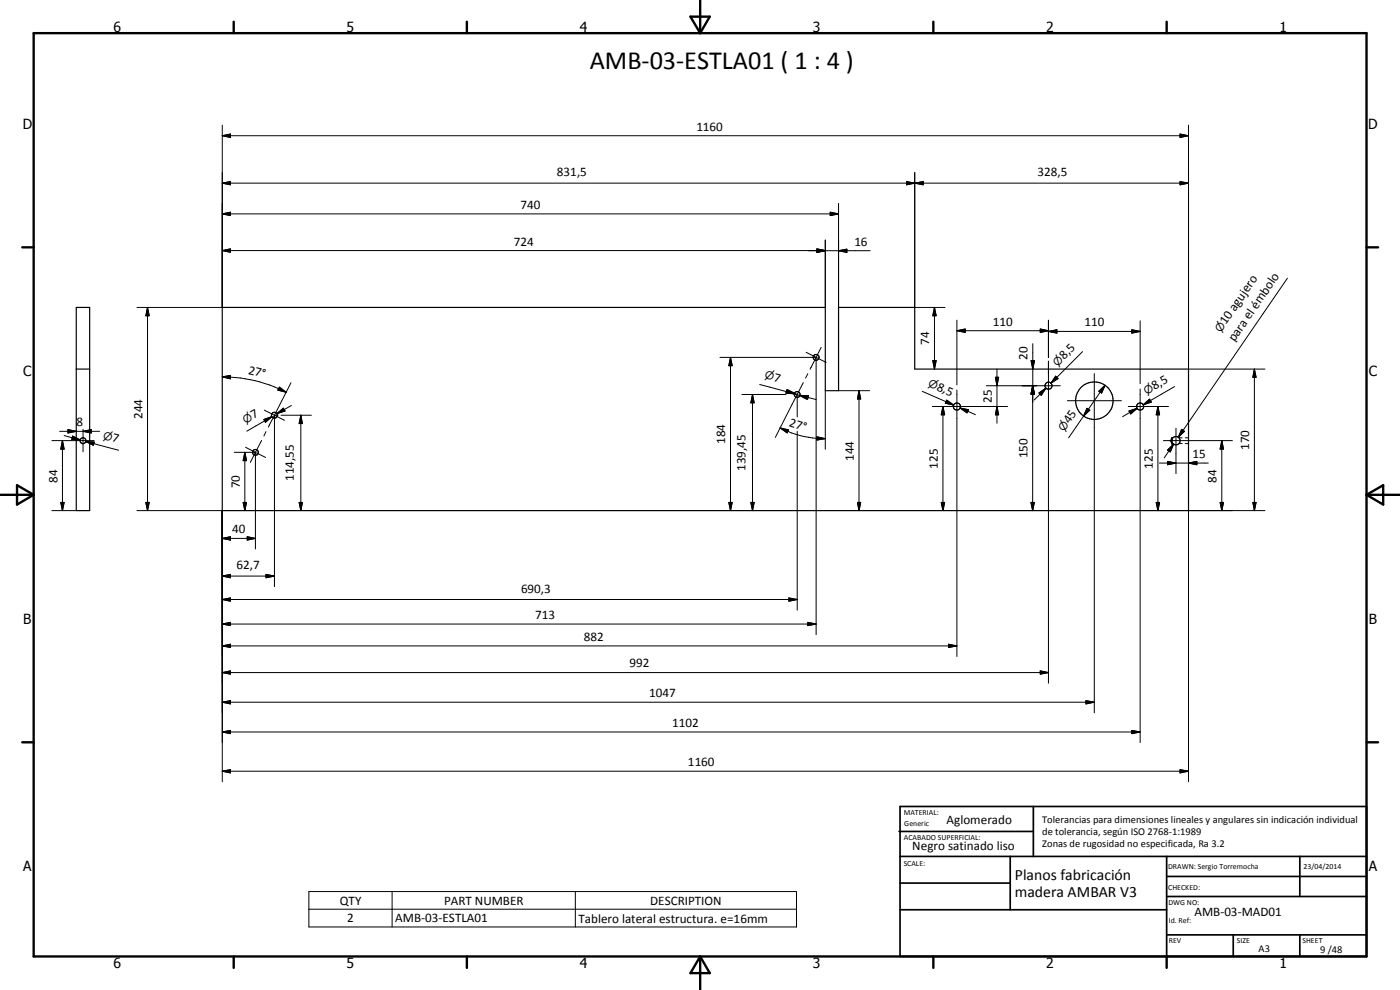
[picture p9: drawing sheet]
<svg xmlns="http://www.w3.org/2000/svg" width="420mm" height="297mm" viewBox="0 0 420 297" stroke-linecap="round" stroke-linejoin="round" font-family="sans-serif">
<g fill="none" stroke="#000" stroke-width=".35">
<path d="M22.9 92.2h4v61h-4zM66.7 92.2h181v25h4v-25h22.8v18.5h82.2v42.5h-290zM22.9 110.7h4"/>
<circle cx="239.2" cy="118.3" r=".87"/>
<circle cx="244.9" cy="107.2" r=".88"/>
<circle cx="314.7" cy="115.7" r="1.07"/>
<circle cx="24.9" cy="132.2" r=".89"/>
<circle cx="76.7" cy="135.7" r=".88"/>
<circle cx="82.3" cy="124.6" r=".88"/>
<circle cx="287.2" cy="122" r="1.06"/>
<circle cx="328.4" cy="120.2" r="5.6"/>
<circle cx="342.2" cy="122" r="1.07"/>
<circle cx="352.9" cy="132.2" r="1.27"/>
</g>
<g fill="none" stroke="#000" stroke-width=".3">
<path d="M66.7 37.5v54.7h-25.6M356.7 37.5v73.2h22.9M66.7 54.9l2.5-.4v1zM66.7 40.7l2.5-.5v1zM66.7 54.9h290M66.7 40.7h290M272.1 54.5l2.4 .4-2.4 .6zM274.5 54.9l2.6-.4v1zM274.5 51.8v40.4h9.1M354.1 40.2l2.6 .5-2.6 .5zM354.1 54.5l2.6 .4-2.6 .6zM66.7 75.2l2.5-.5v1z"/>
<path d="M66.7 64.2l2.5-.5v1zM66.7 75.2h181M66.7 64.2h185M242.6 75.2h18.5M245.2 74.7l2.5 .5-2.5 .5zM245.2 74.8l2.5 .4-2.5 .5zM245.2 74.8l2.5 .4M247.7 72v20.2M249.2 63.7l2.5 .5-2.5 .5zM251.7 75.2l2.5-.4v.9zM251.7 61v31.2M44.3 92.2l.5 2.5h-1z"/>
<path d="M44.3 92.2v61M280.4 92.2l.6 2.5h-1.1zM280.4 92.2v18.5M287.2 99.2l2.5-.5v1zM287.2 96.1v19.4M287.2 99.2h27.5M312.2 98.7l2.5 .5-2.5 .5zM314.7 99.4l2.5-.5v1zM314.7 96.1v11.2M314.7 99.4h27.5M339.7 98.9l2.5 .5-2.5 .5zM342.2 96.3v18.8"/>
<path d="M386.4 83.5l-32.8 47.7M66.7 113.1l2.5-.5v1.1zM66.7 113.1a41.6 41.6 0 0 1 19.2 4.6M83.9 116.2l2 1.5-2.5-.6zM87.3 114.9l-4.9 9.7M216.1 107.2h28.6M219.2 107.2l.5 2.5h-1zM219.2 107.2v46M222.7 118.4h13.2M225.8 118.4l.5 2.5h-1zM225.8 118.4v34.8M228 115.4l10.4 2.8"/>
<path d="M236 117.5l2.4 .7M236.1 117l2.3 1.2-2.5-.2zM236.3 116.8l6 3.1M238.2 118.4h.8M239.3 118.6v6.5M240.1 118.6l2.5 .1-.2 1zM240.1 118.6l4.8 1.3M241.1 114.8l-8.4 16.4M241.9 105.7l6 3.1M242.4 112.1l-.6 1.4M243.4 110.2l-.3 .6M244.9 107.4v83"/>
<path d="M246.5 104.2l-3.1 6M247.7 117.2v17.6M251.7 117.2h9.3M257.8 117.2l.5 2.5h-1zM257.8 117.2v36M276.8 117.4l9.4 4.1M279.9 108.2h1.1l-.6 2.5zM287.2 117v80M296 115.7h22.2M298.7 113.2h1l-.5 2.5zM299.2 110.7v16.3M309.4 108.2h1.1l-.5 2.5z"/>
<path d="M309.9 115.7l.5 2.5h-1zM309.9 115.7l.6 2.5h-1.1zM310 115.7l.5 2.5h-1.1zM310 103.1l-.1 50.1M311.8 117.9l2.1-1.4-1.4 2.1zM313.9 116.5l-3.5 3.5M314.7 108.4v96.6M316.8 112.9l.7 .7-2.1 1.4zM324.9 105.5l-9.5 9.5M328.4 112.1v101.8M329.8 117.4l1.8-1.8-1 2.3zM331.6 115.6l-6.4 9.2"/>
<path d="M342.2 116.7v106.1M352.5 116l-9.4 5.5M376.5 110.7l.5 2.5h-1zM376.5 110.7v42.5M15.6 132.2h12.7M17.9 129.4h12M18.7 132.2l.6 2.5h-1.1zM18.7 132.2v21M19.3 130.7l4.8 1.3M20.4 128.9l2.5 .5-2.5 .5zM21.8 130.9l2.3 1.1-2.6-.2zM24.9 129.4l2.5-.5v1z"/>
<path d="M24.9 128.8v6.8M25.7 132.5l2.6 .1-.3 1zM25.7 132.5l2.4 .6M25.7 132.5l9.9 2.6M70.3 135.7h6.2M73.5 135.7l.5 2.5h-1zM73.5 135.7v17.5M73.7 134.2l3 1.5M76.7 135.7l3 1.5M76.7 135.9v28.8M76.7 135.7l-1.6 3M78.5 132.2l-1.8 3.5"/>
<path d="M79.2 125.9l2.4-.9-1.9 1.7zM79.3 123.1l3.1 1.5M79.8 129.5l-.6 1.3M80.8 127.5l-.3 .6M81.6 125l-2.2 1.3M81.6 125l-7.5 4.4M82.4 124.6l3 1.5M82.4 124.8v51.2M82.4 124.6l-1.6 3M82.6 124.6h.9M83.1 124.1l1.9-1.6 .5 .8zM84.4 124.6h9.1"/>
<path d="M87.4 121.7l-4.3 2.4M90.3 124.6l.5 2.5h-1zM90.3 124.6v28.6M234.1 128.4l2.5 .6-.4 .9zM234.1 128.4a28.9 28.9 0 0 0 13.6 3.2M239.3 129.4v53.6M245.2 131.1l2.5 .5-2.6 .4zM279.8 122h22.6M283 122l.5 2.5h-1zM283 122v31.2M283.9 120.5l2.3 1M284.1 120.1l2.1 1.4-2.5-.5z"/>
<path d="M288.2 122.4l2.4 .5-.4 1zM288.2 122.4l4.5 2M299.2 122l.5 2.5h-1zM320.3 120.2h16.2M325.2 124.8l-4.5 6.6M326.2 122.5l.9 .6-1.9 1.7zM338.6 122h12.1M338.8 123.3l2.5-.8-2 1.7zM341.3 122.5l-4.4 2.5M343.1 121.5l1.9-1.7 .5 .8zM345.3 120.2l-2.2 1.3M347.5 122l.5 2.5h-1z"/>
<path d="M347.5 122v31.2M347.9 138.9h14.7M349.2 132.2h20.7M350.4 135l1.8-1.7-1 2.3zM350.4 138.4l2.5 .5-2.5 .5zM351.3 132l-.2 .2 .2 .3M351.5 132.8l.2 .3M351.7 133.1h.1M351.7 131.4h.1M351.7 131.6h.1M351.7 131.4v.2M351.7 132v.5"/>
<path d="M351.7 132.8v.3M351.7 131.4l-.2 .2M351.9 133.1h.1M351.9 131.4h.1M352.2 133.3l-2.8 4.1M352.9 128.5v13.6M353.8 133.1h1M353.8 131.4h1M354.6 128.8l.9 .6-1.9 1.8zM355.7 133.1h1M355.7 131.4h1M356.7 138.9l2.5-.5v1z"/>
<path d="M366.7 132.2l.5 2.5h-1zM366.7 132.2v21M15.6 153.2h7.3M18.2 150.7h1.1l-.6 2.5zM41.1 153.2h25.6v81.4M43.8 150.7h1l-.5 2.5zM73 150.7h1l-.5 2.5zM89.8 150.7h1l-.5 2.5zM218.7 150.7h1l-.5 2.5zM225.3 150.7h1l-.5 2.5zM257.3 150.7h1l-.5 2.5zM282.5 150.7h1l-.5 2.5z"/>
<path d="M309.4 150.7h1l-.5 2.5zM347 150.7h1l-.5 2.5zM366.2 150.7h1l-.5 2.5zM376 150.7h1l-.5 2.5zM379.6 153.2h-22.9v81.4M66.7 179.9l2.5-.5v1zM66.7 161.5l2.5-.5v1.1zM66.7 172.8l2.5-.5v1.1zM66.7 179.9h172.6M66.7 161.5h10M66.7 172.8h15.7M74.2 161l2.5 .5-2.5 .6z"/>
<path d="M79.8 172.3l2.6 .5-2.6 .6zM236.8 179.4l2.5 .5-2.5 .5zM66.7 193.8l2.5-.5v1zM66.7 187.2l2.5-.5v1zM66.7 193.8h220.5M66.7 187.2h178.2M242.4 186.7l2.5 .5-2.5 .5zM284.7 193.3l2.5 .5-2.5 .5zM66.7 201.8l2.5-.5v1zM66.7 219.6l2.5-.4v.9zM66.7 210.7l2.5-.5v1zM66.7 201.8h248"/>
<path d="M66.7 219.6h275.5M66.7 210.7h261.7M312.2 201.3l2.5 .5-2.5 .5zM325.9 210.2l2.5 .5-2.5 .5zM339.7 219.2l2.5 .4-2.5 .5zM66.7 231.4l2.5-.5v1zM66.7 231.4h290M354.1 230.9l2.6 .5-2.6 .5zM92.7 267.5h146.3v10.6h-146.3zM92.7 272.8h146.3M117.7 267.5v10.6M172.7 267.5v10.6"/>
</g>
<g fill="none" stroke="#000" stroke-width=".71">
<path d="M10.1 9.9h400v277.1h-400zM70.1 6.5v3.4M140.1 6.5v3.4M207.2 5h5.8l-2.9 4.9zM210.1 0v9.9M280.1 6.5v3.4M350.1 6.5v3.4M6.7 74.2h3.4M410.1 74.2h3.5M.1 148.5h10M5.1 145.6l5 2.9-5 2.9zM410.1 148.5h10"/>
<path d="M410.1 148.5l5-2.9v5.8zM6.7 222.7h3.4M410.1 222.7h3.5M70.1 287v3.4M140.1 287v3.4M210.1 287v10M210.1 287l2.9 5h-5.8zM280.1 287v3.4M350.1 287v3.4"/>
</g>
<g fill="none" stroke="#000" stroke-width=".51">
<path d="M269.8 249.5h40.3M270.1 242h140v45h-140zM270.1 257h140M303.2 257v16M310.1 242v15M350.1 257v30M390.1 257v12M270.1 265h33.1M270.1 273h80M350.1 269h60M350.1 263h60M350.1 280.5h60"/>
<path d="M370.1 280.5v6.5M390.1 280.5v6.5"/>
</g>
<g fill="#000">
<path d="M66.7 54.9l2.5-.4v1zM66.7 40.7l2.5-.5v1zM272.1 54.5l2.4 .4-2.4 .6zM274.5 54.9l2.6-.4v1zM354.1 40.2l2.6 .5-2.6 .5zM354.1 54.5l2.6 .4-2.6 .6zM66.7 75.2l2.5-.5v1zM66.7 64.2l2.5-.5v1zM245.2 74.7l2.5 .5-2.5 .5zM245.2 74.8l2.5 .4-2.5 .5zM249.2 63.7l2.5 .5-2.5 .5zM251.7 75.2l2.5-.4v.9z"/>
<path d="M44.3 92.2l.5 2.5h-1zM280.4 92.2l.6 2.5h-1.1zM287.2 99.2l2.5-.5v1zM312.2 98.7l2.5 .5-2.5 .5zM314.7 99.4l2.5-.5v1zM339.7 98.9l2.5 .5-2.5 .5zM66.7 113.1l2.5-.5v1.1zM83.9 116.2l2 1.5-2.5-.6zM219.2 107.2l.5 2.5h-1zM236.1 117l2.3 1.2-2.5-.2zM240.1 118.6l2.5 .1-.2 1zM257.8 117.2l.5 2.5h-1z"/>
<path d="M279.9 108.2h1.1l-.6 2.5zM298.7 113.2h1l-.5 2.5zM309.4 108.2h1.1l-.5 2.5zM309.9 115.7l.5 2.5h-1zM310 115.7l.5 2.5h-1.1zM311.8 117.9l2.1-1.4-1.4 2.1zM316.8 112.9l.7 .7-2.1 1.4zM329.8 117.4l1.8-1.8-1 2.3zM343.1 121.5l1.9-1.7 .5 .8zM376.5 110.7l.5 2.5h-1zM18.7 132.2l.6 2.5h-1.1zM20.4 128.9l2.5 .5-2.5 .5z"/>
<path d="M21.8 130.9l2.3 1.1-2.6-.2zM24.9 129.4l2.5-.5v1zM25.7 132.5l2.6 .1-.3 1zM73.5 135.7l.5 2.5h-1zM79.2 125.9l2.4-.9-1.9 1.7zM83.1 124.1l1.9-1.6 .5 .8zM90.3 124.6l.5 2.5h-1zM225.8 118.4l.5 2.5h-1zM234.1 128.4l2.5 .6-.4 .9zM245.2 131.1l2.5 .5-2.6 .4zM283 122l.5 2.5h-1zM284.1 120.1l2.1 1.4-2.5-.5z"/>
<path d="M288.2 122.4l2.4 .5-.4 1zM299.2 122l.5 2.5h-1zM326.2 122.5l.9 .6-1.9 1.7zM338.8 123.3l2.5-.8-2 1.7zM347.5 122l.5 2.5h-1zM350.4 138.4l2.5 .5-2.5 .5zM350.4 135l1.8-1.7-1 2.3zM354.6 128.8l.9 .6-1.9 1.8zM356.7 138.9l2.5-.5v1zM366.7 132.2l.5 2.5h-1zM18.2 150.7h1.1l-.6 2.5zM43.8 150.7h1l-.5 2.5z"/>
<path d="M73 150.7h1l-.5 2.5zM89.8 150.7h1l-.5 2.5zM218.7 150.7h1l-.5 2.5zM225.3 150.7h1l-.5 2.5zM257.3 150.7h1l-.5 2.5zM282.5 150.7h1l-.5 2.5zM309.4 150.7h1l-.5 2.5zM347 150.7h1l-.5 2.5zM366.2 150.7h1l-.5 2.5zM376 150.7h1l-.5 2.5zM66.7 179.9l2.5-.5v1zM66.7 161.5l2.5-.5v1.1z"/>
<path d="M66.7 172.8l2.5-.5v1.1zM74.2 161l2.5 .5-2.5 .6zM79.8 172.3l2.6 .5-2.6 .6zM66.7 193.8l2.5-.5v1zM66.7 187.2l2.5-.5v1zM236.8 179.4l2.5 .5-2.5 .5zM242.4 186.7l2.5 .5-2.5 .5zM284.7 193.3l2.5 .5-2.5 .5zM66.7 201.8l2.5-.5v1zM66.7 219.6l2.5-.4v.9zM66.7 210.7l2.5-.5v1zM312.2 201.3l2.5 .5-2.5 .5z"/>
<path d="M325.9 210.2l2.5 .5-2.5 .5zM66.7 231.4l2.5-.5v1zM339.7 219.2l2.5 .4-2.5 .5zM354.1 230.9l2.6 .5-2.6 .5z"/>
</g>
<text font-size="7.9" x="177" y="20.7">AMB-03-ESTLA01 ( 1 : 4 )</text>
<g font-size="4.7">
<text x="304.6" y="263.9">Planos fabricación</text>
<text x="304.6" y="269.3">madera AMBAR V3</text>
</g>
<g font-size="4.2">
<text x="34" y="9.6">6</text>
<text x="104" y="9.6">5</text>
<text x="174" y="9.6">4</text>
<text x="244" y="9.6">3</text>
<text x="314" y="9.6">2</text>
<text x="384" y="9.6">1</text>
<text x="6.8" y="38.7">D</text>
<text x="410.6" y="38.7">D</text>
<text x="7" y="112.9">C</text>
<text x="410.8" y="112.9">C</text>
<text x="7" y="187.1">B</text>
<text x="410.8" y="187.1">B</text>
<text x="7" y="261.4">A</text>
<text x="410.8" y="261.4">A</text>
<text x="34" y="290.4">6</text>
<text x="104" y="290.4">5</text>
<text x="174" y="290.4">4</text>
<text x="244" y="290.4">3</text>
<text x="314" y="290.4">2</text>
<text x="384" y="290.4">1</text>
</g>
<g font-size="3.9">
<text x="209" y="39.2">1160</text>
<text x="167.2" y="52.9">831,5</text>
<text x="311.4" y="52.9">328,5</text>
<text x="156.2" y="62.7">740</text>
<text x="154.2" y="73.7">724</text>
<text x="256.4" y="73.7">16</text>
<text x="297.9" y="97.7">110</text>
<text x="325.4" y="97.9">110</text>
<text x="367.9" y="97.6" transform="rotate(-55 367.9 97.6)">10 agujero</text>
<text x="278.9" y="103.5" transform="rotate(-90 278.9 103.5)">74</text>
<text x="308.4" y="107.9" transform="rotate(-90 308.4 107.9)">20</text>
<text x="370.4" y="102.7" transform="rotate(-55 370.4 102.7)">para el émbolo</text>
<text x="74.4" y="112.1" transform="rotate(13 74.4 112.1)">27°</text>
<text x="319.4" y="108" transform="rotate(-45 319.4 108)">8,5</text>
<text x="232" y="114.2" transform="rotate(15 232 114.2)">7</text>
<text x="281" y="116.9" transform="rotate(24 281 116.9)">8,5</text>
<text x="346.4" y="117.1" transform="rotate(-30 346.4 117.1)">8,5</text>
<text x="42.8" y="125.8" transform="rotate(-90 42.8 125.8)">244</text>
<text x="76.1" y="125.8" transform="rotate(-30 76.1 125.8)">7</text>
<text x="297.6" y="120.9" transform="rotate(-90 297.6 120.9)">25</text>
<text x="22.9" y="127.9">8</text>
<text x="236.7" y="127.8" transform="rotate(17 236.7 127.8)">27°</text>
<text x="321" y="127.3" transform="rotate(-55 321 127.3)">45</text>
<text x="33.5" y="132.3" transform="rotate(15 33.5 132.3)">7</text>
<text x="217.7" y="133.3" transform="rotate(-90 217.7 133.3)">184</text>
<text x="308.3" y="137.5" transform="rotate(-90 308.3 137.5)">150</text>
<text x="357.9" y="137.4">15</text>
<text x="374.9" y="135" transform="rotate(-90 374.9 135)">170</text>
<text x="223.8" y="141.3" transform="rotate(-90 223.8 141.3)">139,45</text>
<text x="256.3" y="138.3" transform="rotate(-90 256.3 138.3)">144</text>
<text x="281.4" y="140.6" transform="rotate(-90 281.4 140.6)">125</text>
<text x="345.9" y="140.6" transform="rotate(-90 345.9 140.6)">125</text>
<text x="17.2" y="144.8" transform="rotate(-90 17.2 144.8)">84</text>
<text x="72" y="146.5" transform="rotate(-90 72 146.5)">70</text>
<text x="88.2" y="144.4" transform="rotate(-90 88.2 144.4)">114,55</text>
<text x="365.1" y="144.8" transform="rotate(-90 365.1 144.8)">84</text>
<text x="69.7" y="160">40</text>
<text x="71" y="170.8">62,7</text>
<text x="156.4" y="177.8">690,3</text>
<text x="160.6" y="185.7">713</text>
<text x="175.2" y="192.2">882</text>
<text x="189" y="200.2">992</text>
<text x="194.8" y="209.2">1047</text>
<text x="201.7" y="218.1">1102</text>
<text x="206.4" y="229.9">1160</text>
<text x="284.1" y="247.3">Aglomerado</text>
<text x="273.8" y="255">Negro satinado liso</text>
<text x="102" y="271.4">QTY</text>
<text x="133.3" y="271.4">PART NUMBER</text>
<text x="195.1" y="271.4">DESCRIPTION</text>
<text x="358.5" y="275">AMB-03-MAD01</text>
<text x="104.2" y="276.7">2</text>
<text x="118.6" y="276.7">AMB-03-ESTLA01</text>
<text x="173.6" y="276.8">Tablero lateral estructura. e=16mm</text>
</g>
<g font-size="3.3">
<text x="366.3" y="99.9" transform="rotate(-56 366.3 99.9)">n</text>
<text x="229.3" y="113.5" transform="rotate(15 229.3 113.5)">n</text>
<text x="317.4" y="110" transform="rotate(-45 317.4 110)">n</text>
<text x="278.4" y="115.8" transform="rotate(24 278.4 115.8)">n</text>
<text x="344" y="118.4" transform="rotate(-30 344 118.4)">n</text>
<text x="30.8" y="131.6" transform="rotate(15 30.8 131.6)">n</text>
<text x="73.6" y="127.2" transform="rotate(-30 73.6 127.2)">n</text>
<text x="319.4" y="129.6" transform="rotate(-55 319.4 129.6)">n</text>
</g>
<g font-size="3.1">
<text x="312.7" y="246.8">Tolerancias para dimensiones lineales y angulares sin indicación individual</text>
<text x="312.7" y="250.4">de tolerancia, según ISO 2768-1:1989</text>
<text x="312.7" y="254">Zonas de rugosidad no especificada, Ra 3.2</text>
<text x="377.7" y="285.6">A3</text>
<text x="396.2" y="285.9">9 /48</text>
</g>
<g font-size="2.4">
<text x="271.2" y="244.4">MATERIAL:</text>
<text x="271.3" y="252">ACABADO SUPERFICIAL:</text>
<text x="271.4" y="247.9">Generic</text>
<text x="271.2" y="259.7">SCALE:</text>
<text x="350.6" y="260.8">DRAWN: Sergio Torremocha</text>
<text x="391.2" y="260.6">23/04/2014</text>
<text x="350.6" y="267">CHECKED:</text>
<text x="350.6" y="271.4">DWG NO:</text>
<text x="350.8" y="276.9">Id. Ref:</text>
<text x="350.8" y="282.8">REV</text>
<text x="371.2" y="282.9">SIZE</text>
<text x="390.9" y="282.9">SHEET</text>
</g>
</svg>
